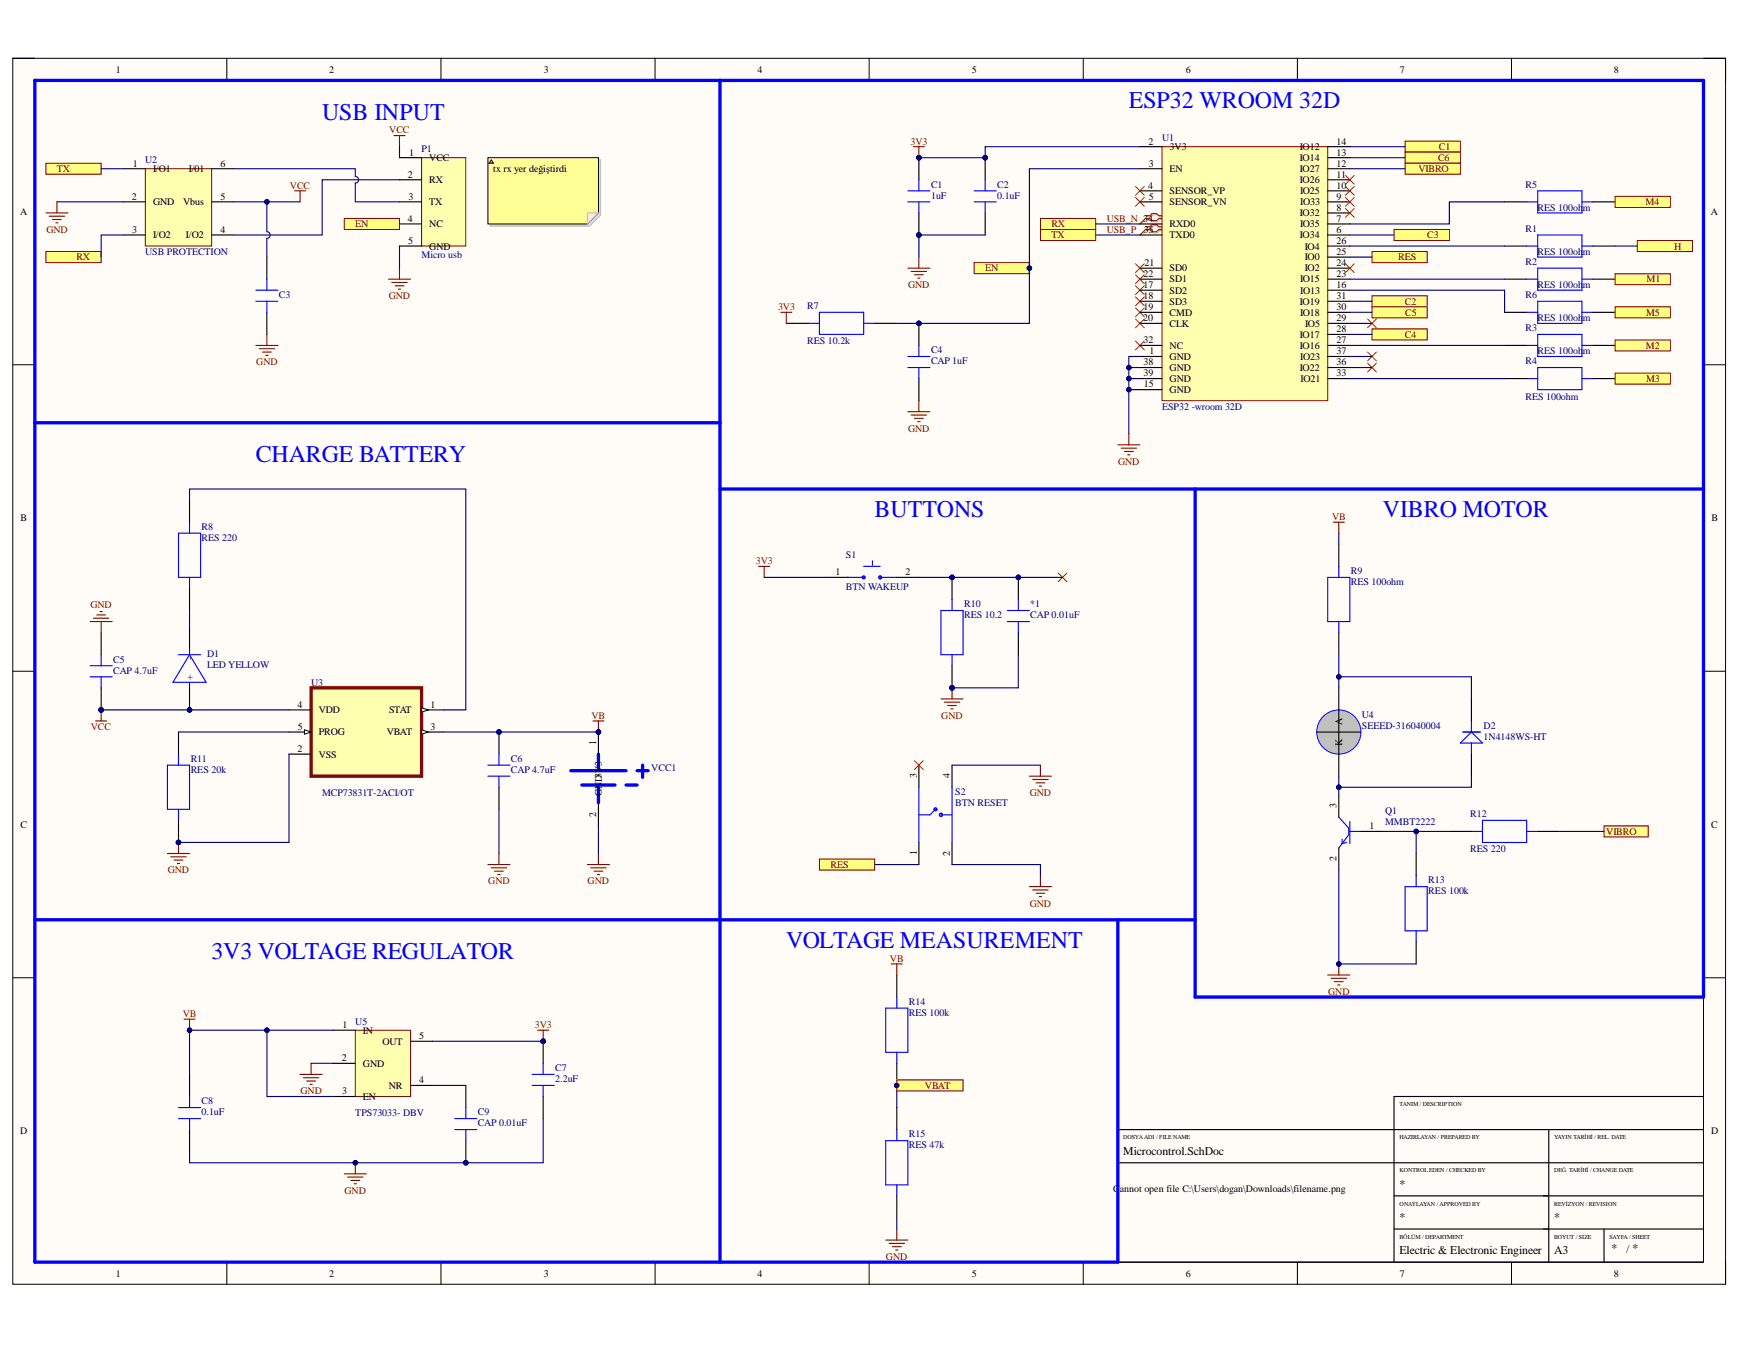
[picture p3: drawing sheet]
<svg xmlns="http://www.w3.org/2000/svg" width="279mm" height="216mm" viewBox="0 0 279 216" stroke-linecap="round" stroke-linejoin="round" font-family="sans-serif">
<path d="M2 9.4h274.8v196.6h-274.8z" fill-rule="evenodd" fill="#fffcf8"/>
<path d="M2 9.4h274.8v196.6h-274.8z" fill="none" stroke="#000" stroke-width=".16"/>
<path d="M5.6 12.9h267.6v189.5h-267.6z" fill-rule="evenodd" fill="#fffcf8"/>
<g fill="none" stroke="#000" stroke-width=".16">
<path d="M2 9.3h3.6M5.6 12.9h267.6v189.5h-267.6zM36.4 9.3v3.6M70.7 9.3v3.6M105.1 9.3v3.6M139.4 9.3v3.6M173.7 9.4v3.5M208.1 9.4v3.5M242.4 9.4v3.5M273.2 9.4h3.6v3.5M2 58.5h3.6M273.2 58.5h3.6"/>
<path d="M2 107.7h3.6M273.2 107.7h3.6M2 156.8h3.6M273.2 156.8h3.6M36.4 202.4v3.6M70.7 202.4v3.6M105.1 202.4v3.6M139.4 202.4v3.6M173.7 202.4v3.6M208.1 202.4v3.6M242.4 202.4v3.6M276.8 202.4v3.6"/>
</g>
<path d="M273.2 175.9h-49.6v26.5M179.3 186.5h93.9M223.6 191.8h49.6M223.6 197.1h49.6M248.4 181.2v21.2M257.3 197.1v5.3M273.2 181.2h-93.9v21.2h93.9" fill="none" stroke="#000" stroke-width=".18"/>
<circle cx="147.4" cy="37.7" r=".35" fill="#000080"/>
<circle cx="147.4" cy="37.7" r=".35" fill="none" stroke="#000080" stroke-width=".16"/>
<circle cx="147.4" cy="25.3" r=".35" fill="#000080"/>
<circle cx="147.4" cy="25.3" r=".35" fill="none" stroke="#000080" stroke-width=".16"/>
<path d="M145.6 32.4h3.6M145.6 30.6h3.6" fill="none" stroke="#00f" stroke-width=".18"/>
<path d="M147.4 34.2v3.5" fill="none" stroke="#000" stroke-width=".18"/>
<circle cx="147.4" cy="37.7" r=".35" fill="#000080"/>
<circle cx="147.4" cy="37.7" r=".35" fill="none" stroke="#000080" stroke-width=".16"/>
<path d="M147.4 25.3v3.5" fill="none" stroke="#000" stroke-width=".18"/>
<circle cx="147.4" cy="25.3" r=".35" fill="#000080"/>
<circle cx="147.4" cy="25.3" r=".35" fill="none" stroke="#000080" stroke-width=".16"/>
<path d="M147.4 28.8v1.8M147.4 32.4v1.8" fill="none" stroke="#00f" stroke-width=".18"/>
<circle cx="158" cy="25.3" r=".35" fill="#000080"/>
<circle cx="158" cy="25.3" r=".35" fill="none" stroke="#000080" stroke-width=".16"/>
<path d="M156.2 32.4h3.6M156.2 30.6h3.6" fill="none" stroke="#00f" stroke-width=".18"/>
<path d="M158 25.3v3.5M158 34.2v3.5" fill="none" stroke="#000" stroke-width=".18"/>
<circle cx="158" cy="25.3" r=".35" fill="#000080"/>
<circle cx="158" cy="25.3" r=".35" fill="none" stroke="#000080" stroke-width=".16"/>
<path d="M158 28.8v1.8M158 32.4v1.8" fill="none" stroke="#00f" stroke-width=".18"/>
<path d="M146.5 23.5h1.8M147.4 23.5v1.8M145.6 43h3.6M146.1 43.5h2.5M146.7 44.1h1.4M147.2 44.6h.4M147.4 41.2v1.8" fill="none" stroke="#800000" stroke-width=".18"/>
<circle cx="147.4" cy="25.3" r=".35" fill="#000080"/>
<circle cx="147.4" cy="25.3" r=".35" fill="none" stroke="#000080" stroke-width=".16"/>
<path d="M129.7 51.9h1.7M131.4 50.1h7.1v3.5h-7.1zM138.5 51.9h1.8" fill="none" stroke="#00f" stroke-width=".18"/>
<path d="M126.1 51.9h3.6M140.3 51.9h3.5" fill="none" stroke="#000" stroke-width=".18"/>
<circle cx="147.4" cy="51.9" r=".35" fill="#000080"/>
<circle cx="147.4" cy="51.9" r=".35" fill="none" stroke="#000080" stroke-width=".16"/>
<path d="M145.6 59h3.6M145.6 57.2h3.6" fill="none" stroke="#00f" stroke-width=".18"/>
<path d="M147.4 51.9v3.5M147.4 60.7v3.6" fill="none" stroke="#000" stroke-width=".18"/>
<circle cx="147.4" cy="51.9" r=".35" fill="#000080"/>
<circle cx="147.4" cy="51.9" r=".35" fill="none" stroke="#000080" stroke-width=".16"/>
<path d="M147.4 55.4v1.8M147.4 59v1.7" fill="none" stroke="#00f" stroke-width=".18"/>
<path d="M125.2 50.1h1.8M126.1 50.1v1.8M145.6 66h3.6M146.1 66.6h2.5M146.7 67.1h1.4M147.2 67.6h.4M147.4 64.3v1.7" fill="none" stroke="#800000" stroke-width=".18"/>
<path d="M156.2 42.1h8.9v1.8h-8.9z" fill-rule="evenodd" fill="#ffff80"/>
<path d="M156.2 42.1h8.9v1.8h-8.9z" fill="none" stroke="#800000" stroke-width=".16"/>
<circle cx="165.1" cy="43" r=".36" fill="#000080"/>
<circle cx="165.1" cy="43" r=".36" fill="none" stroke="#000080" stroke-width=".16"/>
<path d="M115.5 12.9v54.9h-109.9" fill="none" stroke="#00f" stroke-width=".53"/>
<path d="M57 165.3h8.9v10.6h-8.9z" fill-rule="evenodd" fill="#ffffb0"/>
<path d="M57 165.3h8.9v10.6h-8.9z" fill="none" stroke="#800000" stroke-width=".16"/>
<path d="M30.4 172.3v3.6M53.4 165.2h3.6M53.4 170.6h3.6M53.4 175.9h3.6M65.9 167h3.5M65.9 174.1h3.5M30.4 181.2v3.5" fill="none" stroke="#000" stroke-width=".18"/>
<path d="M28.6 179.4h3.6M28.6 177.7h3.6M30.4 175.9v1.8M30.4 179.4v1.8" fill="none" stroke="#00f" stroke-width=".18"/>
<circle cx="87.1" cy="167" r=".35" fill="#000080"/>
<circle cx="87.1" cy="167" r=".35" fill="none" stroke="#000080" stroke-width=".16"/>
<path d="M85.3 172.3h3.6M85.4 174.1h3.5" fill="none" stroke="#00f" stroke-width=".18"/>
<path d="M87.1 167v3.6" fill="none" stroke="#000" stroke-width=".18"/>
<circle cx="87.1" cy="167" r=".35" fill="#000080"/>
<circle cx="87.1" cy="167" r=".35" fill="none" stroke="#000080" stroke-width=".16"/>
<path d="M87.1 175.9v3.5" fill="none" stroke="#000" stroke-width=".18"/>
<path d="M87.1 170.6v1.7M87.1 174.1v1.8" fill="none" stroke="#00f" stroke-width=".18"/>
<path d="M55.2 188.3h3.6M55.7 188.8h2.5M56.3 189.3h1.4M56.8 189.9h.4M57 186.5v1.8" fill="none" stroke="#800000" stroke-width=".18"/>
<circle cx="57" cy="186.5" r=".35" fill="#000080"/>
<circle cx="57" cy="186.5" r=".35" fill="none" stroke="#000080" stroke-width=".16"/>
<path d="M48.1 172.3h3.6M48.7 172.9h2.4M49.2 173.4h1.4M49.7 173.9h.4M49.9 170.6v1.7M86.2 165.2h1.8M87.1 165.2v1.8" fill="none" stroke="#800000" stroke-width=".18"/>
<circle cx="87.1" cy="167" r=".35" fill="#000080"/>
<circle cx="87.1" cy="167" r=".35" fill="none" stroke="#000080" stroke-width=".16"/>
<path d="M5.6 12.9h109.9M5.6 12.9v54.9" fill="none" stroke="#00f" stroke-width=".53"/>
<path d="M23.3 27.1h10.6v12.4h-10.6z" fill-rule="evenodd" fill="#ffffb0"/>
<path d="M23.3 27.1h10.6v12.4h-10.6z" fill="none" stroke="#800000" stroke-width=".16"/>
<path d="M19.8 27.1h3.5M19.8 32.4h3.5M19.8 37.7h3.5M33.9 27.1h3.6M33.9 32.4h3.6M33.9 37.7h3.6" fill="none" stroke="#000" stroke-width=".18"/>
<g fill="none" stroke="#800000" stroke-width=".18">
<path d="M7.4 34.2h3.5M7.9 34.7h2.5M8.4 35.2h1.4M9 35.7h.3M9.1 32.4v1.8M47.2 30.6h1.8M48.1 30.6v1.8M63.2 21.7h1.8M64.1 21.7v1.8M62.3 44.8h3.5M62.8 45.3h2.5M63.4 45.8h1.4"/>
<path d="M63.9 46.4h.4M64.1 43v1.8"/>
</g>
<path d="M55.2 35h8.9v1.8h-8.9z" fill-rule="evenodd" fill="#ffff80"/>
<path d="M55.2 35h8.9v1.8h-8.9z" fill="none" stroke="#800000" stroke-width=".16"/>
<path d="M7.4 40.3h8.8v1.8h-8.8z" fill-rule="evenodd" fill="#ffff80"/>
<path d="M7.4 40.3h8.8v1.8h-8.8z" fill="none" stroke="#800000" stroke-width=".16"/>
<path d="M7.4 26.2h8.8v1.7h-8.8z" fill-rule="evenodd" fill="#ffff80"/>
<path d="M7.4 26.2h8.8v1.7h-8.8z" fill="none" stroke="#800000" stroke-width=".16"/>
<path d="M115.5 67.8v79.7h-109.9" fill="none" stroke="#00f" stroke-width=".53"/>
<path d="M49.9 110.3h17.7v14.2h-17.7z" fill-rule="evenodd" fill="#ffffb0"/>
<path d="M49.9 110.3h17.7v14.2h-17.7z" fill="none" stroke="#800000" stroke-width=".53"/>
<path d="M46.4 113.9h3.5M46.4 117.4h3.5" fill="none" stroke="#000" stroke-width=".18"/>
<path d="M48.8 117.1l1.1 .3-1.1 .4z" fill="#f8fcff"/>
<path d="M48.8 117.1l1.1 .3-1.1 .4z" fill="none" stroke="#000" stroke-width=".16"/>
<path d="M67.6 113.9h3.6M46.4 121h3.5" fill="none" stroke="#000" stroke-width=".18"/>
<path d="M67.6 113.5l1.1 .4-1.1 .3z" fill="#f8fcff"/>
<path d="M67.6 113.5l1.1 .4-1.1 .3z" fill="none" stroke="#000" stroke-width=".16"/>
<path d="M67.6 117.4h3.6" fill="none" stroke="#000" stroke-width=".18"/>
<path d="M67.6 117.1l1.1 .3-1.1 .4z" fill="#f8fcff"/>
<path d="M67.6 117.1l1.1 .3-1.1 .4z" fill="none" stroke="#000" stroke-width=".16"/>
<path d="M28.6 85.5h3.6v7.1h-3.6zM30.4 83.8v1.7M30.4 92.6v1.8" fill="none" stroke="#00f" stroke-width=".18"/>
<path d="M30.4 80.2v3.6M30.4 94.4v3.5" fill="none" stroke="#000" stroke-width=".18"/>
<circle cx="16.2" cy="113.9" r=".35" fill="#000080"/>
<circle cx="16.2" cy="113.9" r=".35" fill="none" stroke="#000080" stroke-width=".16"/>
<path d="M14.4 108.6h3.6M14.4 106.8h3.6" fill="none" stroke="#00f" stroke-width=".18"/>
<path d="M16.2 110.3v3.6" fill="none" stroke="#000" stroke-width=".18"/>
<circle cx="16.2" cy="113.9" r=".35" fill="#000080"/>
<circle cx="16.2" cy="113.9" r=".35" fill="none" stroke="#000080" stroke-width=".16"/>
<path d="M16.2 101.5v3.5" fill="none" stroke="#000" stroke-width=".18"/>
<path d="M16.2 105v1.8M16.2 108.6v1.7" fill="none" stroke="#00f" stroke-width=".18"/>
<circle cx="80" cy="117.4" r=".35" fill="#000080"/>
<circle cx="80" cy="117.4" r=".35" fill="none" stroke="#000080" stroke-width=".16"/>
<path d="M78.3 124.5h3.5M78.3 122.7h3.5" fill="none" stroke="#00f" stroke-width=".18"/>
<path d="M80 117.4v3.6M80 126.3v3.5" fill="none" stroke="#000" stroke-width=".18"/>
<circle cx="80" cy="117.4" r=".35" fill="#000080"/>
<circle cx="80" cy="117.4" r=".35" fill="none" stroke="#000080" stroke-width=".16"/>
<path d="M80 121v1.7M80 124.5v1.8" fill="none" stroke="#00f" stroke-width=".18"/>
<circle cx="30.4" cy="113.9" r=".35" fill="#000080"/>
<circle cx="30.4" cy="113.9" r=".35" fill="none" stroke="#000080" stroke-width=".16"/>
<path d="M28.6 105h3.6M30.4 105l2.7 4.4h-5.4zM30.4 104.1v.9M30.4 109.4v.9" fill="none" stroke="#00f" stroke-width=".18"/>
<path d="M30.4 110.3v3.6" fill="none" stroke="#000" stroke-width=".18"/>
<circle cx="30.4" cy="113.9" r=".35" fill="#000080"/>
<circle cx="30.4" cy="113.9" r=".35" fill="none" stroke="#000080" stroke-width=".16"/>
<path d="M30.4 100.6v3.5" fill="none" stroke="#000" stroke-width=".18"/>
<path d="M14.4 99.7h3.6M15 99.2h2.5M15.5 98.6h1.4M16 98.1h.4M16.2 99.7v1.8M15.3 115.6h1.8M16.2 113.9v1.7" fill="none" stroke="#800000" stroke-width=".18"/>
<circle cx="16.2" cy="113.9" r=".35" fill="#000080"/>
<circle cx="16.2" cy="113.9" r=".35" fill="none" stroke="#000080" stroke-width=".16"/>
<circle cx="28.6" cy="135.1" r=".35" fill="#000080"/>
<circle cx="28.6" cy="135.1" r=".35" fill="none" stroke="#000080" stroke-width=".16"/>
<path d="M26.9 122.7h3.5v7.1h-3.5zM28.6 121v1.7M28.6 129.8v1.8" fill="none" stroke="#00f" stroke-width=".18"/>
<path d="M28.6 131.6v3.5" fill="none" stroke="#000" stroke-width=".18"/>
<circle cx="28.6" cy="135.1" r=".35" fill="#000080"/>
<circle cx="28.6" cy="135.1" r=".35" fill="none" stroke="#000080" stroke-width=".16"/>
<path d="M28.6 117.4v3.6" fill="none" stroke="#000" stroke-width=".18"/>
<path d="M26.9 136.9h3.5M27.4 137.4h2.5M27.9 138h1.4M28.5 138.5h.3M28.6 135.1v1.8" fill="none" stroke="#800000" stroke-width=".18"/>
<circle cx="28.6" cy="135.1" r=".35" fill="#000080"/>
<circle cx="28.6" cy="135.1" r=".35" fill="none" stroke="#000080" stroke-width=".16"/>
<g fill="none" stroke="#800000" stroke-width=".18">
<path d="M41 55.4h3.6M41.6 55.9h2.4M42.1 56.5h1.4M42.6 57h.4M42.8 53.6v1.8M78.3 138.7h3.5M78.8 139.2h2.5M79.3 139.7h1.4M80 136.9v1.8M94.2 138.7h3.5M94.7 139.2h2.5M95.3 139.7h1.4"/>
<path d="M96 136.9v1.8M79.8 140.3h.4M95.8 140.3h.4"/>
</g>
<path d="M5.6 67.8v134.6h109.9v-54.9" fill="none" stroke="#00f" stroke-width=".53"/>
<path d="M166.9 35h8.8v1.8h-8.8z" fill-rule="evenodd" fill="#ffff80"/>
<path d="M166.9 35h8.8v1.8h-8.8z" fill="none" stroke="#800000" stroke-width=".16"/>
<path d="M166.9 36.8h8.8v1.8h-8.8z" fill-rule="evenodd" fill="#ffff80"/>
<path d="M166.9 36.8h8.8v1.8h-8.8z" fill="none" stroke="#800000" stroke-width=".16"/>
<path d="M183.9 34.8h.7l.4-.4h.7l.3 .4h.7M183.9 35.2h.7l.4 .4h.7l.3-.4h.7M183.9 36.5h.7l.4-.3h.7l.3 .3h.7M183.9 37h.7l.4 .3h.7l.3-.3h.7" fill="none" stroke="#d0a19e" stroke-width=".18"/>
<path d="M183.9 35.2l-1.1 .7M183.9 37l-1.1 .7" fill="none" stroke="#d0a19e" stroke-width=".16"/>
<path d="M183.7 34.6h.7l.4-.4h.7l.3 .4h.8M183.7 35h.7l.4 .4h.7l.3-.4h.8M183.7 36.4h.7l.4-.4h.7l.3 .4h.8M183.7 36.8h.7l.4 .4h.7l.3-.4h.8" fill="none" stroke="#f00" stroke-width=".18"/>
<path d="M183.7 35l-.9 .9M183.7 36.8l-.9 .9M182.1 54.7l1.4 1.4M183.5 54.7l-1.4 1.4" fill="none" stroke="#f00" stroke-width=".16"/>
<path d="M179.3 71.4h3.5M179.8 71.9h2.5M180.3 72.4h1.5M180.9 73h.3M181.1 69.6v1.8M121.7 90.8h1.8M122.6 90.8v1.8" fill="none" stroke="#800000" stroke-width=".18"/>
<path d="M115.5 12.9h157.7v65.5h-157.7" fill="none" stroke="#00f" stroke-width=".53"/>
<g fill="none" stroke="#00f" stroke-width=".18">
<path d="M135.9 92.6h2.6M138.5 90.8h2.7M139.9 90v.7M141.2 92.6h2.6"/>
<circle cx="138.5" cy="92.6" r=".22"/>
<circle cx="141.2" cy="92.6" r=".23"/>
</g>
<path d="M132.5 92.6h3.5M143.8 92.6h3.6" fill="none" stroke="#000" stroke-width=".18"/>
<circle cx="163.3" cy="92.6" r=".35" fill="#000080"/>
<circle cx="163.3" cy="92.6" r=".35" fill="none" stroke="#000080" stroke-width=".16"/>
<path d="M161.6 99.7h3.5M161.6 97.9h3.5" fill="none" stroke="#00f" stroke-width=".18"/>
<path d="M163.3 92.6v3.6M163.3 101.5v3.5" fill="none" stroke="#000" stroke-width=".18"/>
<circle cx="163.3" cy="92.6" r=".35" fill="#000080"/>
<circle cx="163.3" cy="92.6" r=".35" fill="none" stroke="#000080" stroke-width=".16"/>
<path d="M163.3 96.2v1.7M163.3 99.7v1.8" fill="none" stroke="#00f" stroke-width=".18"/>
<circle cx="152.7" cy="110.3" r=".35" fill="#000080"/>
<circle cx="152.7" cy="110.3" r=".35" fill="none" stroke="#000080" stroke-width=".16"/>
<circle cx="152.7" cy="92.6" r=".35" fill="#000080"/>
<circle cx="152.7" cy="92.6" r=".35" fill="none" stroke="#000080" stroke-width=".16"/>
<path d="M150.9 97.9h3.6v7.1h-3.6zM152.7 96.2v1.7M152.7 105v1.8" fill="none" stroke="#00f" stroke-width=".18"/>
<path d="M152.7 106.8v3.5" fill="none" stroke="#000" stroke-width=".18"/>
<circle cx="152.7" cy="110.3" r=".35" fill="#000080"/>
<circle cx="152.7" cy="110.3" r=".35" fill="none" stroke="#000080" stroke-width=".16"/>
<path d="M152.7 92.6v3.6" fill="none" stroke="#000" stroke-width=".18"/>
<circle cx="152.7" cy="92.6" r=".35" fill="#000080"/>
<circle cx="152.7" cy="92.6" r=".35" fill="none" stroke="#000080" stroke-width=".16"/>
<path d="M150.9 112.1h3.6M151.5 112.6h2.4M152 113.2h1.4M152.5 113.7h.4M152.7 110.3v1.8" fill="none" stroke="#800000" stroke-width=".18"/>
<circle cx="152.7" cy="110.3" r=".35" fill="#000080"/>
<circle cx="152.7" cy="110.3" r=".35" fill="none" stroke="#000080" stroke-width=".16"/>
<path d="M165.1 124.5h3.5M165.6 125h2.5M166.2 125.6h1.4M166.7 126.1h.4M166.9 122.7v1.8M165.1 142.2h3.5M165.6 142.8h2.5M166.2 143.3h1.4M166.7 143.8h.4M166.9 140.4v1.8" fill="none" stroke="#800000" stroke-width=".18"/>
<g fill="none" stroke="#00f" stroke-width=".18">
<path d="M147.4 126.3v8.8M150 129.8l-.8 .9h-1.8M150.9 130.7h1.8M152.7 126.3v8.8"/>
<circle cx="150" cy="129.8" r=".22"/>
<circle cx="150.9" cy="130.7" r=".25"/>
</g>
<path d="M147.4 122.7v3.6M147.4 135.1v3.6M152.7 122.7v3.6M152.7 135.1v3.6" fill="none" stroke="#000" stroke-width=".18"/>
<path d="M146.7 122l1.4 1.4M148.1 122l-1.4 1.4" fill="none" stroke="#f00" stroke-width=".16"/>
<path d="M131.4 137.8h8.9v1.8h-8.9z" fill-rule="evenodd" fill="#ffff80"/>
<path d="M131.4 137.8h8.9v1.8h-8.9z" fill="none" stroke="#800000" stroke-width=".16"/>
<path d="M191.7 78.4v69.1h-76.2M179.3 147.5v54.9h-63.8" fill="none" stroke="#00f" stroke-width=".53"/>
<path d="M142.1 183h3.5v7.1h-3.5zM143.8 181.2v1.8M143.8 190.1v1.7" fill="none" stroke="#00f" stroke-width=".18"/>
<path d="M143.8 177.7v3.5M143.8 191.8v3.6" fill="none" stroke="#000" stroke-width=".18"/>
<circle cx="143.8" cy="174.1" r=".36" fill="#000080"/>
<circle cx="143.8" cy="174.1" r=".36" fill="none" stroke="#000080" stroke-width=".16"/>
<path d="M143.8 159.9v1.8M142.1 161.7h3.5v7.1h-3.5zM143.8 168.8v1.8" fill="none" stroke="#00f" stroke-width=".18"/>
<path d="M143.8 170.6v3.5" fill="none" stroke="#000" stroke-width=".18"/>
<circle cx="143.8" cy="174.1" r=".36" fill="#000080"/>
<circle cx="143.8" cy="174.1" r=".36" fill="none" stroke="#000080" stroke-width=".16"/>
<path d="M143.8 156.4v3.5" fill="none" stroke="#000" stroke-width=".18"/>
<path d="M95.1 115.6h1.8M96 115.6v1.8M142.9 154.6h1.8M143.8 154.6v1.8M142.1 198.9h3.5M142.6 199.4h2.5M143.1 200h1.4M143.8 197.1v1.8M143.7 200.5h.3" fill="none" stroke="#800000" stroke-width=".18"/>
<circle cx="96" cy="117.4" r=".35" fill="#000080"/>
<circle cx="96" cy="117.4" r=".35" fill="none" stroke="#000080" stroke-width=".16"/>
<path d="M29.5 163.5h1.8M30.4 163.5v1.7" fill="none" stroke="#800000" stroke-width=".18"/>
<circle cx="30.4" cy="165.2" r=".36" fill="#000080"/>
<circle cx="30.4" cy="165.2" r=".36" fill="none" stroke="#000080" stroke-width=".16"/>
<circle cx="214.7" cy="117.4" r="3.5" fill="#c0c0c0"/>
<circle cx="214.7" cy="117.4" r="3.5" fill="none" stroke="#00f" stroke-width=".16"/>
<path d="M211.2 117.4h7.1M214.7 110.3v14.2M227.1 136.9v3.5M232.5 133.4h3.5M246.6 133.4h3.6M227.1 151.1v3.5" fill="none" stroke="#000" stroke-width=".18"/>
<path d="M236 133.4h1.8M237.8 131.6h7.1v3.5h-7.1zM244.9 133.4h1.7M225.4 142.2h3.5v7.1h-3.5zM227.1 140.4v1.8M227.1 149.3v1.8" fill="none" stroke="#00f" stroke-width=".18"/>
<path d="M213 156.4h3.5M213.5 156.9h2.5M214 157.5h1.4M214.6 158h.3M214.7 154.6v1.8" fill="none" stroke="#800000" stroke-width=".18"/>
<circle cx="214.7" cy="154.6" r=".36" fill="#000080"/>
<circle cx="214.7" cy="154.6" r=".36" fill="none" stroke="#000080" stroke-width=".16"/>
<path d="M273.2 78.4v81.5h-81.5" fill="none" stroke="#00f" stroke-width=".53"/>
<circle cx="96" cy="117.4" r=".35" fill="#000080"/>
<circle cx="96" cy="117.4" r=".35" fill="none" stroke="#000080" stroke-width=".16"/>
<path d="M91.6 123.6h8.8M93.3 125.9h5.3M96 121v2.3M96 126.1v2.7M100.4 125.9h1.8M102.2 123.6h1.8M103.1 122.7v2" fill="none" stroke="#00f" stroke-width=".53"/>
<path d="M96 117.4v3.6M96 128.9v3.6" fill="none" stroke="#000" stroke-width=".18"/>
<circle cx="96" cy="117.4" r=".35" fill="#000080"/>
<circle cx="96" cy="117.4" r=".35" fill="none" stroke="#000080" stroke-width=".16"/>
<path d="M213.8 83.8h1.8M214.7 83.8v1.7" fill="none" stroke="#800000" stroke-width=".18"/>
<path d="M213 92.6h3.5v7.1h-3.5zM214.7 90.8v1.8M214.7 99.7v1.8" fill="none" stroke="#00f" stroke-width=".18"/>
<path d="M214.7 87.3v3.5M214.7 101.5v3.5" fill="none" stroke="#000" stroke-width=".18"/>
<path d="M191.7 147.5v12.4" fill="none" stroke="#00f" stroke-width=".53"/>
<g fill="none" stroke="#f00" stroke-width=".16">
<path d="M182.1 29.9l1.4 1.4M182.1 31.7l1.4 1.4M183.5 29.9l-1.4 1.4M183.5 31.7l-1.4 1.4M182.1 42.3l1.4 1.4M182.1 44.1l1.4 1.4M182.1 45.8l1.4 1.5M182.1 47.6l1.4 1.4M182.1 49.4l1.4 1.4M182.1 51.2l1.4 1.4M183.5 42.3l-1.4 1.4M183.5 44.1l-1.4 1.4"/>
<path d="M183.5 45.8l-1.4 1.5M183.5 47.6l-1.4 1.4M183.5 49.4l-1.4 1.4M183.5 51.2l-1.4 1.4"/>
</g>
<path d="M220.1 40.4h8.8v1.7h-8.8z" fill-rule="evenodd" fill="#ffff80"/>
<path d="M220.1 40.4h8.8v1.7h-8.8z" fill="none" stroke="#800000" stroke-width=".16"/>
<path d="M244.9 39.5h1.7M246.6 37.7h7.1v3.5h-7.1zM253.7 39.5h1.8" fill="none" stroke="#00f" stroke-width=".18"/>
<path d="M241.3 39.5h3.6M255.5 39.5h3.5" fill="none" stroke="#000" stroke-width=".18"/>
<path d="M262.6 38.6h8.9v1.8h-8.9z" fill-rule="evenodd" fill="#ffff80"/>
<path d="M262.6 38.6h8.9v1.8h-8.9z" fill="none" stroke="#800000" stroke-width=".16"/>
<g fill="none" stroke="#00f" stroke-width=".18">
<path d="M244.9 32.4h1.7M246.6 30.6h7.1v3.6h-7.1zM253.7 32.4h1.8M244.9 44.8h1.7M244.9 55.4h1.7M244.9 50.1h1.7M246.6 43h7.1v3.6h-7.1zM246.6 48.3h7.1v3.6h-7.1zM246.6 53.6h7.1v3.6h-7.1zM246.6 59h7.1v3.5h-7.1zM253.7 44.8h1.8M253.7 55.4h1.8"/>
<path d="M253.7 50.1h1.8M244.9 60.7h1.7M253.7 60.7h1.8"/>
</g>
<path d="M241.3 32.4h3.6M255.5 32.4h3.5M241.3 44.8h3.6M241.3 55.4h3.6M241.3 50.1h3.6M255.5 44.8h3.5M255.5 55.4h3.5M255.5 50.1h3.5M241.3 60.7h3.6M255.5 60.7h3.5" fill="none" stroke="#000" stroke-width=".18"/>
<path d="M259 43.9h8.9v1.8h-8.9z" fill-rule="evenodd" fill="#ffff80"/>
<path d="M259 43.9h8.9v1.8h-8.9z" fill="none" stroke="#800000" stroke-width=".16"/>
<path d="M259 54.5h8.9v1.8h-8.9z" fill-rule="evenodd" fill="#ffff80"/>
<path d="M259 54.5h8.9v1.8h-8.9z" fill="none" stroke="#800000" stroke-width=".16"/>
<path d="M259 59.8h8.9v1.8h-8.9z" fill-rule="evenodd" fill="#ffff80"/>
<path d="M259 59.8h8.9v1.8h-8.9z" fill="none" stroke="#800000" stroke-width=".16"/>
<path d="M259 31.5h8.9v1.8h-8.9z" fill-rule="evenodd" fill="#ffff80"/>
<path d="M259 31.5h8.9v1.8h-8.9z" fill="none" stroke="#800000" stroke-width=".16"/>
<path d="M259 49.2h8.9v1.8h-8.9z" fill-rule="evenodd" fill="#ffff80"/>
<path d="M259 49.2h8.9v1.8h-8.9z" fill="none" stroke="#800000" stroke-width=".16"/>
<path d="M225.4 22.6h8.8v1.8h-8.8z" fill-rule="evenodd" fill="#ffff80"/>
<path d="M225.4 22.6h8.8v1.8h-8.8z" fill="none" stroke="#800000" stroke-width=".16"/>
<path d="M220.1 47.4h8.8v1.8h-8.8z" fill-rule="evenodd" fill="#ffff80"/>
<path d="M220.1 47.4h8.8v1.8h-8.8z" fill="none" stroke="#800000" stroke-width=".16"/>
<path d="M223.6 36.8h8.9v1.8h-8.9z" fill-rule="evenodd" fill="#ffff80"/>
<path d="M223.6 36.8h8.9v1.8h-8.9z" fill="none" stroke="#800000" stroke-width=".16"/>
<path d="M220.1 52.8h8.8v1.7h-8.8z" fill-rule="evenodd" fill="#ffff80"/>
<path d="M220.1 52.8h8.8v1.7h-8.8z" fill="none" stroke="#800000" stroke-width=".16"/>
<path d="M220.1 49.2h8.8v1.8h-8.8z" fill-rule="evenodd" fill="#ffff80"/>
<path d="M220.1 49.2h8.8v1.8h-8.8z" fill="none" stroke="#800000" stroke-width=".16"/>
<path d="M225.4 24.4h8.8v1.8h-8.8z" fill-rule="evenodd" fill="#ffff80"/>
<path d="M225.4 24.4h8.8v1.8h-8.8z" fill="none" stroke="#800000" stroke-width=".16"/>
<path d="M234.2 119.2l1.8-1.8 1.8 1.8zM234.6 117.4h2.8M236 115.6v1.8M236 119.2v1.8" fill="none" stroke="#00f" stroke-width=".18"/>
<path d="M236 112.1v3.5M236 121v3.5" fill="none" stroke="#000" stroke-width=".18"/>
<circle cx="74.7" cy="186.5" r=".35" fill="#000080"/>
<circle cx="74.7" cy="186.5" r=".35" fill="none" stroke="#000080" stroke-width=".16"/>
<path d="M72.9 179.4h3.6M72.9 181.2h3.6" fill="none" stroke="#00f" stroke-width=".18"/>
<path d="M74.7 183v3.5" fill="none" stroke="#000" stroke-width=".18"/>
<circle cx="74.7" cy="186.5" r=".35" fill="#000080"/>
<circle cx="74.7" cy="186.5" r=".35" fill="none" stroke="#000080" stroke-width=".16"/>
<path d="M42.8 41.2v3.6M42.8 50.1v3.5M74.7 174.1v3.6" fill="none" stroke="#000" stroke-width=".18"/>
<path d="M41 48.3h3.6M41 46.6h3.6M42.8 44.8v1.8M42.8 48.3v1.8M74.7 177.7v1.7M74.7 181.2v1.8" fill="none" stroke="#00f" stroke-width=".18"/>
<path d="M186.4 23.5h26.6v40.8h-26.6z" fill-rule="evenodd" fill="#ffffb0"/>
<path d="M186.4 23.5h26.6v40.8h-26.6z" fill="none" stroke="#800000" stroke-width=".16"/>
<g fill="none" stroke="#000" stroke-width=".18">
<path d="M182.8 23.5h3.6M182.8 27.1h3.6M182.8 30.6h3.6M182.8 32.4h3.6M182.8 37.7h3.6M182.8 35.9h3.6M213 23.5h3.5M213 27.1h3.5M213 30.6h3.5M213 32.4h3.5M213 37.7h3.5M213 35.9h3.5"/>
<path d="M213 34.2h3.5M213 28.8h3.5M213 25.3h3.5M213 39.5h3.5M182.8 57.2h3.6M182.8 46.6h3.6M182.8 48.3h3.6M182.8 50.1h3.6M182.8 51.9h3.6M182.8 43h3.6M182.8 44.8h3.6M182.8 55.4h3.6"/>
<path d="M182.8 59h3.6M213 57.2h3.5M213 46.6h3.5M213 48.3h3.5M213 50.1h3.5M213 51.9h3.5M213 43h3.5M213 44.8h3.5M213 41.2h3.5M213 55.4h3.5M213 53.6h3.5M213 59h3.5"/>
<path d="M182.8 62.5h3.6M182.8 60.7h3.6M213 60.7h3.5"/>
</g>
<path d="M67.6 25.3h7.1v14.2h-7.1z" fill-rule="evenodd" fill="#ffffb0"/>
<path d="M67.6 25.3h7.1v14.2h-7.1z" fill="none" stroke="#800000" stroke-width=".16"/>
<path d="M64.1 25.3h3.5M64.1 28.8h3.5M64.1 32.4h3.5M64.1 35.9h3.5M64.1 39.5h3.5M214.7 127.5v3.6M214.7 136v3.6M218.3 133.4h3.5" fill="none" stroke="#000" stroke-width=".18"/>
<path d="M214.7 131.1l1.6 1.7v1.1l-1.6 2.1M215.3 134.6v.7l.7-.2M216.5 131.8v3.5M216.5 133.4h1.8" fill="none" stroke="#00f" stroke-width=".18"/>
<g fill="none" stroke="#f00" stroke-width=".16">
<path d="M215.8 29.9l1.4 1.4M215.8 31.7l1.4 1.4M215.8 33.4l1.4 1.5M215.8 28.1l1.4 1.4M217.2 29.9l-1.4 1.4M217.2 31.7l-1.4 1.4M217.2 33.4l-1.4 1.5M217.2 28.1l-1.4 1.4M215.8 42.3l1.4 1.4M217.2 42.3l-1.4 1.4M219.3 51.2l1.5 1.4M219.3 58.2l1.5 1.5"/>
<path d="M219.3 56.5l1.5 1.4M220.8 51.2l-1.5 1.4M220.8 58.2l-1.5 1.5M220.8 56.5l-1.5 1.4M169.7 91.9l1.4 1.4M171.1 91.9l-1.4 1.4"/>
</g>
<path d="M257.3 132.5h7.1v1.7h-7.1z" fill-rule="evenodd" fill="#ffff80"/>
<path d="M257.3 132.5h7.1v1.7h-7.1z" fill="none" stroke="#800000" stroke-width=".16"/>
<path d="M9.1 32.4h10.7M216.5 25.3h8.9M16.2 113.9h30.2" fill="none" stroke="#000080" stroke-width=".18"/>
<circle cx="16.2" cy="113.9" r=".35" fill="#000080"/>
<circle cx="16.2" cy="113.9" r=".35" fill="none" stroke="#000080" stroke-width=".16"/>
<circle cx="30.4" cy="113.9" r=".35" fill="#000080"/>
<circle cx="30.4" cy="113.9" r=".35" fill="none" stroke="#000080" stroke-width=".16"/>
<path d="M16.2 27.1h3.6M19.8 37.7h-3.6v3.5M46.4 121v14.1h-17.8" fill="none" stroke="#000080" stroke-width=".18"/>
<circle cx="28.6" cy="135.1" r=".35" fill="#000080"/>
<circle cx="28.6" cy="135.1" r=".35" fill="none" stroke="#000080" stroke-width=".16"/>
<path d="M28.6 117.4h17.8M87.1 179.4v7.1h-56.7v-1.8" fill="none" stroke="#000080" stroke-width=".18"/>
<circle cx="57" cy="186.5" r=".35" fill="#000080"/>
<circle cx="57" cy="186.5" r=".35" fill="none" stroke="#000080" stroke-width=".16"/>
<circle cx="74.7" cy="186.5" r=".35" fill="#000080"/>
<circle cx="74.7" cy="186.5" r=".35" fill="none" stroke="#000080" stroke-width=".16"/>
<path d="M53.4 165.2h-23v7.1" fill="none" stroke="#000080" stroke-width=".18"/>
<circle cx="30.4" cy="165.2" r=".36" fill="#000080"/>
<circle cx="30.4" cy="165.2" r=".36" fill="none" stroke="#000080" stroke-width=".16"/>
<circle cx="42.8" cy="165.2" r=".36" fill="#000080"/>
<circle cx="42.8" cy="165.2" r=".36" fill="none" stroke="#000080" stroke-width=".16"/>
<path d="M37.5 32.4h10.6M64.1 28.8h-12.4v8.9h-14.2M30.4 80.2v-1.8h44.3v35.5h-3.5" fill="none" stroke="#000080" stroke-width=".18"/>
<circle cx="42.8" cy="32.4" r=".35" fill="#000080"/>
<circle cx="42.8" cy="32.4" r=".35" fill="none" stroke="#000080" stroke-width=".16"/>
<path d="M37.5 27.1h19.5v1.2a.53 .53 0 0 1 .5 .5 .53 .53 0 0 1-.5 .6v3h7.1M42.8 165.3v10.6h10.6" fill="none" stroke="#000080" stroke-width=".18"/>
<circle cx="42.8" cy="165.2" r=".36" fill="#000080"/>
<circle cx="42.8" cy="165.2" r=".36" fill="none" stroke="#000080" stroke-width=".16"/>
<path d="M49.9 170.6h3.5M69.4 174.1h5.3M69.4 167h17.7" fill="none" stroke="#000080" stroke-width=".18"/>
<circle cx="87.1" cy="167" r=".35" fill="#000080"/>
<circle cx="87.1" cy="167" r=".35" fill="none" stroke="#000080" stroke-width=".16"/>
<path d="M71.2 117.4h24.8" fill="none" stroke="#000080" stroke-width=".18"/>
<circle cx="80" cy="117.4" r=".35" fill="#000080"/>
<circle cx="80" cy="117.4" r=".35" fill="none" stroke="#000080" stroke-width=".16"/>
<circle cx="96" cy="117.4" r=".35" fill="#000080"/>
<circle cx="96" cy="117.4" r=".35" fill="none" stroke="#000080" stroke-width=".16"/>
<path d="M182.8 27.1h-17.7v24.8h-21.3M122.6 92.6h9.9M140.3 138.7h7.1" fill="none" stroke="#000080" stroke-width=".18"/>
<circle cx="165.1" cy="43" r=".36" fill="#000080"/>
<circle cx="165.1" cy="43" r=".36" fill="none" stroke="#000080" stroke-width=".16"/>
<circle cx="147.4" cy="51.9" r=".35" fill="#000080"/>
<circle cx="147.4" cy="51.9" r=".35" fill="none" stroke="#000080" stroke-width=".16"/>
<path d="M147.4 92.6h23" fill="none" stroke="#000080" stroke-width=".18"/>
<circle cx="152.7" cy="92.6" r=".35" fill="#000080"/>
<circle cx="152.7" cy="92.6" r=".35" fill="none" stroke="#000080" stroke-width=".16"/>
<circle cx="163.3" cy="92.6" r=".35" fill="#000080"/>
<circle cx="163.3" cy="92.6" r=".35" fill="none" stroke="#000080" stroke-width=".16"/>
<path d="M158 37.7h-10.6v3.5" fill="none" stroke="#000080" stroke-width=".18"/>
<circle cx="147.4" cy="37.7" r=".35" fill="#000080"/>
<circle cx="147.4" cy="37.7" r=".35" fill="none" stroke="#000080" stroke-width=".16"/>
<path d="M182.8 23.5h-24.8v1.8h-10.6" fill="none" stroke="#000080" stroke-width=".18"/>
<circle cx="147.4" cy="25.3" r=".35" fill="#000080"/>
<circle cx="147.4" cy="25.3" r=".35" fill="none" stroke="#000080" stroke-width=".16"/>
<circle cx="158" cy="25.3" r=".35" fill="#000080"/>
<circle cx="158" cy="25.3" r=".35" fill="none" stroke="#000080" stroke-width=".16"/>
<path d="M163.3 105v5.3h-10.6M152.7 138.7h14.2v1.7M152.7 122.7h14.2" fill="none" stroke="#000080" stroke-width=".18"/>
<circle cx="152.7" cy="110.3" r=".35" fill="#000080"/>
<circle cx="152.7" cy="110.3" r=".35" fill="none" stroke="#000080" stroke-width=".16"/>
<path d="M175.7 37.7h7.1M175.7 35.9h7.1M181.1 62.5h1.7" fill="none" stroke="#000080" stroke-width=".18"/>
<circle cx="181.1" cy="62.5" r=".35" fill="#000080"/>
<circle cx="181.1" cy="62.5" r=".35" fill="none" stroke="#000080" stroke-width=".16"/>
<path d="M182.8 60.7h-1.7v8.9" fill="none" stroke="#000080" stroke-width=".18"/>
<circle cx="181.1" cy="62.5" r=".35" fill="#000080"/>
<circle cx="181.1" cy="62.5" r=".35" fill="none" stroke="#000080" stroke-width=".16"/>
<circle cx="181.1" cy="60.7" r=".36" fill="#000080"/>
<circle cx="181.1" cy="60.7" r=".36" fill="none" stroke="#000080" stroke-width=".16"/>
<path d="M181.1 59h1.7" fill="none" stroke="#000080" stroke-width=".18"/>
<circle cx="181.1" cy="59" r=".35" fill="#000080"/>
<circle cx="181.1" cy="59" r=".35" fill="none" stroke="#000080" stroke-width=".16"/>
<path d="M182.8 57.2h-1.7v3.5" fill="none" stroke="#000080" stroke-width=".18"/>
<circle cx="181.1" cy="59" r=".35" fill="#000080"/>
<circle cx="181.1" cy="59" r=".35" fill="none" stroke="#000080" stroke-width=".16"/>
<circle cx="181.1" cy="60.7" r=".36" fill="#000080"/>
<circle cx="181.1" cy="60.7" r=".36" fill="none" stroke="#000080" stroke-width=".16"/>
<path d="M214.7 139.6v15h12.4" fill="none" stroke="#000080" stroke-width=".18"/>
<circle cx="214.7" cy="154.6" r=".36" fill="#000080"/>
<circle cx="214.7" cy="154.6" r=".36" fill="none" stroke="#000080" stroke-width=".16"/>
<path d="M236 124.5v1.8h-21.3" fill="none" stroke="#000080" stroke-width=".18"/>
<circle cx="214.7" cy="126.3" r=".35" fill="#000080"/>
<circle cx="214.7" cy="126.3" r=".35" fill="none" stroke="#000080" stroke-width=".16"/>
<path d="M214.7 108.6h21.3v3.5" fill="none" stroke="#000080" stroke-width=".18"/>
<circle cx="214.7" cy="108.6" r=".35" fill="#000080"/>
<circle cx="214.7" cy="108.6" r=".35" fill="none" stroke="#000080" stroke-width=".16"/>
<g fill="none" stroke="#000080" stroke-width=".18">
<path d="M216.5 39.5h24.8M216.5 37.7h7.1M216.5 23.5h8.9M241.3 32.4h-8.8v3.5h-16M216.5 46.6h24.8v3.5M216.5 59h3.6M216.5 57.2h3.6M216.5 55.4h24.8M216.5 53.6h3.6M216.5 51.9h3.6M216.5 50.1h3.6M216.5 48.3h3.6"/>
<path d="M216.5 44.8h24.8M216.5 41.2h3.6M216.5 60.7h24.8M221.8 133.4h5.3v3.5"/>
</g>
<circle cx="227.1" cy="133.4" r=".36" fill="#000080"/>
<circle cx="227.1" cy="133.4" r=".36" fill="none" stroke="#000080" stroke-width=".16"/>
<path d="M227.1 133.4h5.4" fill="none" stroke="#000080" stroke-width=".18"/>
<circle cx="227.1" cy="133.4" r=".36" fill="#000080"/>
<circle cx="227.1" cy="133.4" r=".36" fill="none" stroke="#000080" stroke-width=".16"/>
<path d="M42.8 32.4v4.8a.53 .53 0 0 1 .5 .5 .53 .53 0 0 1-.5 .5v3M259 39.5h3.6M30.4 97.9v2.7M250.2 133.4h7.1" fill="none" stroke="#000080" stroke-width=".18"/>
<circle cx="42.8" cy="32.4" r=".35" fill="#000080"/>
<circle cx="42.8" cy="32.4" r=".35" fill="none" stroke="#000080" stroke-width=".16"/>
<path d="M64.1 23.5v1.8M64.1 39.5v3.5M80 129.8v7.1M96 132.5v4.4M143.8 174.1v3.6M143.8 195.4v1.7" fill="none" stroke="#000080" stroke-width=".18"/>
<circle cx="143.8" cy="174.1" r=".36" fill="#000080"/>
<circle cx="143.8" cy="174.1" r=".36" fill="none" stroke="#000080" stroke-width=".16"/>
<path d="M214.7 124.5v3" fill="none" stroke="#000080" stroke-width=".18"/>
<circle cx="214.7" cy="126.3" r=".35" fill="#000080"/>
<circle cx="214.7" cy="126.3" r=".35" fill="none" stroke="#000080" stroke-width=".16"/>
<path d="M214.7 105v5.3" fill="none" stroke="#000080" stroke-width=".18"/>
<circle cx="214.7" cy="108.6" r=".35" fill="#000080"/>
<circle cx="214.7" cy="108.6" r=".35" fill="none" stroke="#000080" stroke-width=".16"/>
<path d="M214.7 85.5v1.8" fill="none" stroke="#000080" stroke-width=".18"/>
<path d="M225.4 26.2h8.8v1.8h-8.8z" fill-rule="evenodd" fill="#ffff80"/>
<path d="M225.4 26.2h8.8v1.8h-8.8z" fill="none" stroke="#800000" stroke-width=".16"/>
<path d="M216.5 27.1h8.9" fill="none" stroke="#000080" stroke-width=".18"/>
<path d="M143.8 173.2h10.7v1.8h-10.7z" fill-rule="evenodd" fill="#ffff80"/>
<path d="M143.8 173.2h10.7v1.8h-10.7z" fill="none" stroke="#800000" stroke-width=".16"/>
<circle cx="143.8" cy="174.1" r=".36" fill="#000080"/>
<circle cx="143.8" cy="174.1" r=".36" fill="none" stroke="#000080" stroke-width=".16"/>
<path d="M78.6 25.6h17.7v8.9l-1.7 1.8h-16z" fill-rule="evenodd" fill="#e0ddd7"/>
<path d="M78.6 25.6h17.7v8.9l-1.7 1.8h-16z" fill="none" stroke="#bfbdba" stroke-width=".16"/>
<path d="M78.3 25.3h17.7v8.9l-1.8 1.7h-15.9z" fill-rule="evenodd" fill="#ffff96"/>
<path d="M78.3 25.3h17.7v8.9l-1.8 1.7h-15.9z" fill="none" stroke="#000" stroke-width=".16"/>
<path d="M94.2 34.2h1.8l-1.8 1.7z" fill="#f2f0d8"/>
<path d="M94.2 34.2h1.8l-1.8 1.7z" fill="none" stroke="#bfbdba" stroke-width=".16"/>
<path d="M78.8 25.6l.3 .6h-.7z" fill="#ffcc78"/>
<path d="M78.8 25.6l.3 .6h-.7z" fill="none" stroke="#300" stroke-width=".16"/>
<g font-size="3.8" fill="#00f">
<text x="181.1" y="17.4">ESP32 WROOM 32D</text>
<text x="51.7" y="19.2">USB INPUT</text>
<text x="41" y="74.1">CHARGE BATTERY</text>
<text x="140.3" y="82.9">BUTTONS</text>
<text x="221.8" y="82.9">VIBRO MOTOR</text>
<text x="33.9" y="153.8">3V3 VOLTAGE REGULATOR</text>
<text x="126.1" y="152">VOLTAGE MEASUREMENT</text>
</g>
<g font-size="1.9">
<text x="180.2" y="185.2">Microcontrol.SchDoc</text>
<text x="224.5" y="190.5">*</text>
<text x="224.5" y="195.8">*</text>
<text x="249.3" y="195.8">*</text>
<text x="224.5" y="201.2">Electric &amp; Electronic Engineer</text>
<text x="249.3" y="201.2">A3</text>
<text x="258.5" y="200.8">*</text>
<text x="260.8" y="201">/ *</text>
</g>
<g font-size="1.6">
<text x="18.6" y="11.7">1</text>
<text x="52.8" y="11.7">2</text>
<text x="87.2" y="11.7">3</text>
<text x="121.5" y="11.7">4</text>
<text x="155.9" y="11.7">5</text>
<text x="190.2" y="11.7">6</text>
<text x="224.5" y="11.7">7</text>
<text x="258.9" y="11.7">8</text>
<text x="184.2" y="23.2">2</text>
<text x="214.4" y="23.2">14</text>
<text x="21.3" y="26.7">1</text>
<text x="24.5" y="27.6">I/O1</text>
<text x="30.3" y="27.6">I/01</text>
<text x="35.4" y="26.7">6</text>
<text x="65.4" y="28.5">2</text>
<text x="65.6" y="25">1</text>
<text x="68.9" y="25.8">VCC</text>
<text x="68.9" y="29.4">RX</text>
<text x="79.1" y="27.6">tx rx yer değiştirdi</text>
<text x="184.3" y="26.7">3</text>
<text x="187.6" y="24.1">3V3</text>
<text x="187.6" y="27.6">EN</text>
<text x="208.5" y="29.4">IO26</text>
<text x="208.5" y="27.6">IO27</text>
<text x="208.5" y="25.8">IO14</text>
<text x="208.5" y="24.1">IO12</text>
<text x="214.4" y="28.5">11</text>
<text x="214.4" y="26.7">12</text>
<text x="214.4" y="25">13</text>
<text x="3.2" y="34.5">A</text>
<text x="21.2" y="32">2</text>
<text x="24.5" y="32.9">GND</text>
<text x="29.4" y="32.9">Vbus</text>
<text x="35.4" y="32">5</text>
<text x="65.4" y="35.6">4</text>
<text x="65.5" y="32">3</text>
<text x="68.9" y="32.9">TX</text>
<text x="184.2" y="30.3">4</text>
<text x="184.3" y="32">5</text>
<text x="187.6" y="31.2">SENSOR_VP</text>
<text x="187.6" y="32.9">SENSOR_VN</text>
<text x="208.5" y="34.7">IO32</text>
<text x="208.5" y="31.2">IO25</text>
<text x="208.6" y="32.9">IO33</text>
<text x="214.4" y="35.6">7</text>
<text x="214.4" y="33.8">8</text>
<text x="214.4" y="32">9</text>
<text x="214.4" y="30.3">10</text>
<text x="274.4" y="34.5">A</text>
<text x="21.2" y="37.4">3</text>
<text x="24.5" y="38.3">I/O2</text>
<text x="29.8" y="38.3">I/O2</text>
<text x="35.4" y="37.4">4</text>
<text x="65.5" y="39.1">5</text>
<text x="68.9" y="36.5">NC</text>
<text x="68.9" y="40">GND</text>
<text x="183.5" y="37.4">35</text>
<text x="187.6" y="36.5">RXD0</text>
<text x="187.6" y="38.3">TXD0</text>
<text x="208.5" y="38.3">IO34</text>
<text x="208.5" y="36.5">IO35</text>
<text x="209.3" y="41.8">IO0</text>
<text x="209.3" y="40">IO4</text>
<text x="214.4" y="37.4">6</text>
<text x="214.4" y="40.9">25</text>
<text x="214.4" y="39.1">26</text>
<text x="183.4" y="46.2">17</text>
<text x="183.4" y="48">18</text>
<text x="183.4" y="44.4">22</text>
<text x="183.5" y="42.6">21</text>
<text x="187.6" y="47.1">SD2</text>
<text x="187.6" y="43.5">SD0</text>
<text x="187.6" y="45.3">SD1</text>
<text x="208.5" y="45.3">IO15</text>
<text x="208.6" y="47.1">IO13</text>
<text x="209.3" y="43.5">IO2</text>
<text x="214.4" y="46.2">16</text>
<text x="214.4" y="44.4">23</text>
<text x="214.4" y="42.6">24</text>
<text x="214.4" y="48">31</text>
<text x="183.4" y="51.5">20</text>
<text x="183.4" y="49.7">19</text>
<text x="187.6" y="48.9">SD3</text>
<text x="187.6" y="50.6">CMD</text>
<text x="187.6" y="52.4">CLK</text>
<text x="208.5" y="48.9">IO19</text>
<text x="208.5" y="50.6">IO18</text>
<text x="209.3" y="52.4">IO5</text>
<text x="214.4" y="53.3">28</text>
<text x="214.4" y="51.5">29</text>
<text x="214.4" y="49.7">30</text>
<text x="183.4" y="55.1">32</text>
<text x="183.4" y="58.6">38</text>
<text x="184.3" y="56.8">1</text>
<text x="187.6" y="57.7">GND</text>
<text x="187.6" y="55.9">NC</text>
<text x="187.6" y="59.5">GND</text>
<text x="208.5" y="55.9">IO16</text>
<text x="208.5" y="54.2">IO17</text>
<text x="208.5" y="59.5">IO22</text>
<text x="208.6" y="57.7">IO23</text>
<text x="214.4" y="55.1">27</text>
<text x="214.4" y="58.6">36</text>
<text x="214.4" y="56.8">37</text>
<text x="183.4" y="60.4">39</text>
<text x="183.5" y="62.2">15</text>
<text x="187.6" y="63">GND</text>
<text x="187.6" y="61.3">GND</text>
<text x="208.6" y="61.3">IO21</text>
<text x="214.4" y="60.4">33</text>
<text x="3.3" y="83.6">B</text>
<text x="274.5" y="83.6">B</text>
<text x="134" y="92.3">1</text>
<text x="145.2" y="92.3">2</text>
<text x="30.9" y="105.9" transform="rotate(-90 30.9 105.9)">-</text>
<text x="30.9" y="109.1" transform="rotate(-90 30.9 109.1)">+</text>
<text x="47.7" y="113.5">4</text>
<text x="69" y="113.5">1</text>
<text x="47.8" y="117.1">5</text>
<text x="51.1" y="114.4">VDD</text>
<text x="51.1" y="118">PROG</text>
<text x="62.1" y="118">VBAT</text>
<text x="62.4" y="114.4">STAT</text>
<text x="69" y="117.1">3</text>
<text x="95.6" y="119.5" transform="rotate(-90 95.6 119.5)">1</text>
<text x="215.3" y="119.7" transform="rotate(-90 215.3 119.7)">K</text>
<text x="215.3" y="116.2" transform="rotate(-90 215.3 116.2)">A</text>
<text x="47.7" y="120.6">2</text>
<text x="51.1" y="121.5">VSS</text>
<text x="147" y="124.9" transform="rotate(-90 147 124.9)">3</text>
<text x="152.3" y="124.9" transform="rotate(-90 152.3 124.9)">4</text>
<text x="95.6" y="131.1" transform="rotate(-90 95.6 131.1)">2</text>
<text x="96.5" y="127.7" transform="rotate(-90 96.5 127.7)">GND3V3</text>
<text x="214.4" y="129.6" transform="rotate(-90 214.4 129.6)">3</text>
<text x="3.3" y="132.8">C</text>
<text x="147" y="137.1" transform="rotate(-90 147 137.1)">1</text>
<text x="152.3" y="137.3" transform="rotate(-90 152.3 137.3)">2</text>
<text x="219.7" y="133">1</text>
<text x="274.5" y="132.8">C</text>
<text x="214.4" y="138.2" transform="rotate(-90 214.4 138.2)">2</text>
<text x="55" y="164.9">1</text>
<text x="58.2" y="165.8">IN</text>
<text x="61.3" y="167.5">OUT</text>
<text x="67.3" y="166.7">5</text>
<text x="54.8" y="170.2">2</text>
<text x="58.2" y="171.1">GND</text>
<text x="67.3" y="173.7">4</text>
<text x="54.9" y="175.5">3</text>
<text x="58.2" y="176.4">EN</text>
<text x="62.4" y="174.6">NR</text>
<text x="3.3" y="181.9">D</text>
<text x="274.5" y="181.9">D</text>
<text x="178.6" y="191.1">Cannot open file C:\Users\dogan\Downloads\filename.png</text>
<text x="18.6" y="204.8">1</text>
<text x="52.8" y="204.8">2</text>
<text x="87.2" y="204.8">3</text>
<text x="121.5" y="204.8">4</text>
<text x="155.9" y="204.8">5</text>
<text x="190.2" y="204.8">6</text>
<text x="224.5" y="204.8">7</text>
<text x="258.9" y="204.8">8</text>
</g>
<g font-size="1.6" fill="#800000">
<text x="62.4" y="21.4">VCC</text>
<text x="146" y="23.2">3V3</text>
<text x="9.1" y="27.6">TX</text>
<text x="227.5" y="27.6">VIBRO</text>
<text x="230.6" y="25.8">C6</text>
<text x="230.8" y="24.1">C1</text>
<text x="46.5" y="30.3">VCC</text>
<text x="177.5" y="35.6">USB_N 34</text>
<text x="263.9" y="32.9">M4</text>
<text x="7.4" y="37.4">GND</text>
<text x="12.3" y="41.8">RX</text>
<text x="57" y="36.5">EN</text>
<text x="168.6" y="36.5">RX</text>
<text x="168.6" y="38.3">TX</text>
<text x="177.5" y="37.4">USB_P</text>
<text x="224.3" y="41.8">RES</text>
<text x="228.9" y="38.3">C3</text>
<text x="268.5" y="40">H</text>
<text x="62.4" y="48">GND</text>
<text x="145.7" y="46.2">GND</text>
<text x="158" y="43.5">EN</text>
<text x="264.1" y="45.3">M1</text>
<text x="124.8" y="49.7">3V3</text>
<text x="225.3" y="48.9">C2</text>
<text x="225.4" y="50.6">C5</text>
<text x="264" y="50.6">M5</text>
<text x="41.1" y="58.6">GND</text>
<text x="225.3" y="54.2">C4</text>
<text x="264" y="55.9">M2</text>
<text x="264" y="61.3">M3</text>
<text x="145.7" y="69.2">GND</text>
<text x="179.3" y="74.6">GND</text>
<text x="213.7" y="83.4">VB</text>
<text x="121.2" y="90.5">3V3</text>
<text x="14.5" y="97.6">GND</text>
<text x="14.6" y="117.1">VCC</text>
<text x="94.9" y="115.3">VB</text>
<text x="151" y="115.3">GND</text>
<text x="165.2" y="127.7">GND</text>
<text x="257.6" y="133.9">VIBRO</text>
<text x="26.9" y="140.1">GND</text>
<text x="78.3" y="141.9">GND</text>
<text x="94.2" y="141.9">GND</text>
<text x="133.2" y="139.2">RES</text>
<text x="165.2" y="145.4">GND</text>
<text x="142.7" y="154.3">VB</text>
<text x="213" y="159.6">GND</text>
<text x="29.3" y="163.2">VB</text>
<text x="85.8" y="164.9">3V3</text>
<text x="48.2" y="175.5">GND</text>
<text x="148.4" y="174.6">VBAT</text>
<text x="55.3" y="191.5">GND</text>
<text x="142.1" y="202.1">GND</text>
</g>
<g font-size="1.6" fill="#000080">
<text x="186.4" y="22.6">U1</text>
<text x="23.3" y="26.2">U2</text>
<text x="67.6" y="24.4">P1</text>
<text x="149.3" y="30.1">C1</text>
<text x="149.3" y="31.9">1uF</text>
<text x="159.9" y="30.1">C2</text>
<text x="159.9" y="31.9">0.1uF</text>
<text x="244.7" y="30.1">R5</text>
<text x="246.6" y="33.8">RES 100ohm</text>
<text x="23.3" y="40.9">USB PROTECTION</text>
<text x="67.6" y="41.4">Micro usb</text>
<text x="244.7" y="37.2">R1</text>
<text x="246.6" y="40.9">RES 100ohm</text>
<text x="44.7" y="47.8">C3</text>
<text x="244.7" y="42.5">R2</text>
<text x="244.7" y="47.8">R6</text>
<text x="246.6" y="46.2">RES 100ohm</text>
<text x="129.5" y="49.6">R7</text>
<text x="244.7" y="53.1">R3</text>
<text x="246.6" y="51.5">RES 100ohm</text>
<text x="129.5" y="55.2">RES 10.2k</text>
<text x="149.3" y="56.7">C4</text>
<text x="149.3" y="58.4">CAP 1uF</text>
<text x="244.7" y="58.4">R4</text>
<text x="246.6" y="56.8">RES 100ohm</text>
<text x="186.4" y="65.7">ESP32 -wroom 32D</text>
<text x="244.7" y="64.1">RES 100ohm</text>
<text x="32.3" y="85">R8</text>
<text x="32.3" y="86.8">RES 220</text>
<text x="135.7" y="89.4">S1</text>
<text x="135.7" y="94.6">BTN WAKEUP</text>
<text x="216.7" y="92.1">R9</text>
<text x="216.7" y="93.9">RES 100ohm</text>
<text x="154.7" y="97.4">R10</text>
<text x="154.7" y="99.2">RES 10.2</text>
<text x="165.3" y="97.4">*1</text>
<text x="165.3" y="99.2">CAP 0.01uF</text>
<text x="18.2" y="106.3">C5</text>
<text x="33.2" y="105.4">D1</text>
<text x="33.2" y="107.2">LED YELLOW</text>
<text x="18.2" y="108">CAP 4.7uF</text>
<text x="49.9" y="110">U3</text>
<text x="218.4" y="115.1">U4</text>
<text x="218.4" y="116.9">SEEED-316040004</text>
<text x="238" y="116.9">D2</text>
<text x="238" y="118.6">1N4148WS-HT</text>
<text x="30.6" y="122.2">R11</text>
<text x="30.6" y="124">RES 20k</text>
<text x="82" y="122.2">C6</text>
<text x="82" y="124">CAP 4.7uF</text>
<text x="104.5" y="123.6">VCC1</text>
<text x="51.7" y="127.7">MCP73831T-2ACI/OT</text>
<text x="153.2" y="127.5">S2</text>
<text x="153.2" y="129.3">BTN RESET</text>
<text x="222.2" y="130.6">Q1</text>
<text x="235.8" y="131.1">R12</text>
<text x="222.2" y="132.3">MMBT2222</text>
<text x="235.8" y="136.7">RES 220</text>
<text x="229.1" y="141.7">R13</text>
<text x="229.1" y="143.5">RES 100k</text>
<text x="145.8" y="161.2">R14</text>
<text x="57" y="164.4">U5</text>
<text x="145.8" y="162.9">RES 100k</text>
<text x="89" y="171.8">C7</text>
<text x="89" y="173.6">2.2uF</text>
<text x="32.3" y="177.1">C8</text>
<text x="32.3" y="178.9">0.1uF</text>
<text x="57" y="179.1">TPS73033- DBV</text>
<text x="76.6" y="178.9">C9</text>
<text x="76.6" y="180.7">CAP 0.01uF</text>
<text x="145.8" y="182.4">R15</text>
<text x="145.8" y="184.2">RES 47k</text>
</g>
<g font-size="1">
<text x="224.5" y="177.5">TANIM / DESCRIPTION</text>
<text x="180.2" y="182.7">DOSYAADI / FILE NAME</text>
<text x="224.5" y="182.7">HAZIRLAYAN / PREPARED BY</text>
<text x="249.3" y="182.7">YAYIN TARİHİ / REL. DATE</text>
<text x="224.5" y="188.1">KONTROL EDEN / CHECKED BY</text>
<text x="249.3" y="188.1">DEĞ. TARİHİ / CHANGE DATE</text>
<text x="224.5" y="193.4">ONAYLAYAN / APPROVED BY</text>
<text x="249.3" y="193.4">REVİZYON / REVISION</text>
<text x="224.5" y="198.7">BÖLÜM / DEPARTMENT</text>
<text x="249.3" y="198.7">BOYUT / SIZE</text>
<text x="258.1" y="198.7">SAYFA / SHEET</text>
</g>
</svg>
